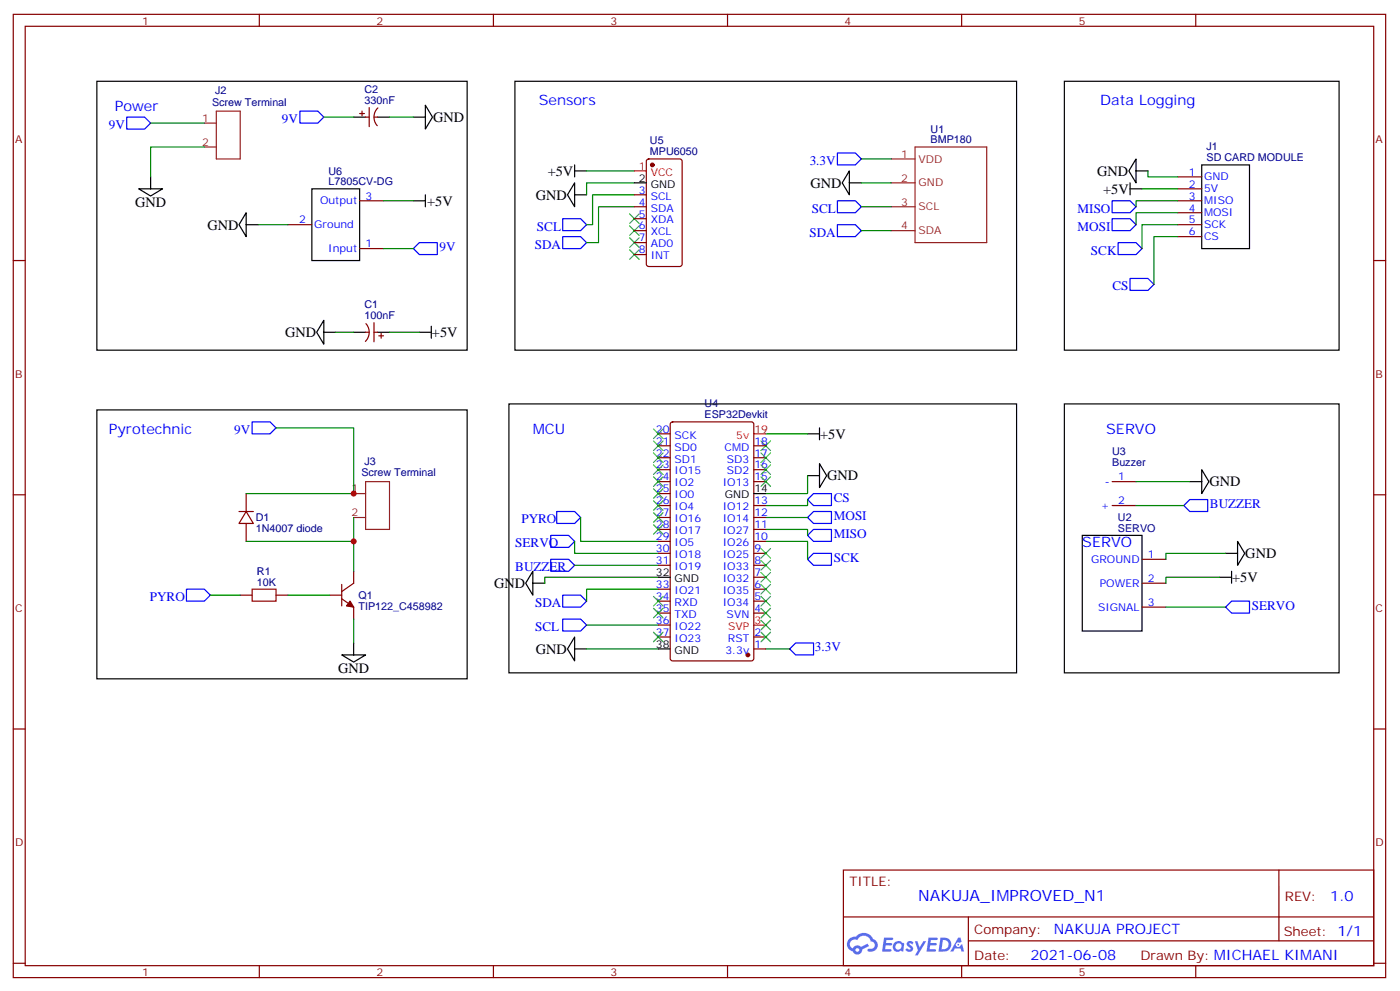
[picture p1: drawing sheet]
<svg xmlns="http://www.w3.org/2000/svg" width="413mm" height="293mm" viewBox="0 0 413 293" stroke-linecap="round" stroke-linejoin="round" font-family="sans-serif">
<g fill="none" stroke="#870000" stroke-width=".35">
<path d="M3.9 4.2h405.4v284.4h-405.4zM7.4 7.8h398.3v277.2h-398.3zM76.6 4.2v3.6M145.7 4.2v3.6M214.9 4.2v3.6M284 4.2v3.6M353.2 4.2v3.6M3.9 76.9h3.5M405.7 76.9h3.6M3.9 146h3.5M405.7 146h3.6M3.9 215.2h3.5"/>
<path d="M405.7 215.2h3.6M249.1 256.8h156.6v28.2h-156.6zM377.7 256.8v20.9M249.1 270.7h156.5M286 277.7h119.6M286 270.7v14.1M3.9 284.3h3.5M76.6 285v3.6M145.7 285v3.6M214.9 285v3.6M284 285v3.6M353.2 285v3.6"/>
<path d="M405.7 284.3h3.6"/>
</g>
<g fill="#5487ff">
<path d="M268.1 278a1.22 1.22 0 0 1 1.7 .3l-.4 .5a.47 .47 0 0 0-.3-.4 .47 .47 0 0 0-.5 .2l.1 .3a1.14 1.14 0 0 1 .8 1.7 1.14 1.14 0 0 1-1.9 0l-.2-.2 .5-.5 .7 .4a.29 .29 0 0 0 .3-.3 .29 .29 0 0 0-.2-.3 1.04 1.04 0 0 1-.6-1.7z"/>
<path d="M261.1 276.8h2.3l.4 .1-.2 .5-1.8 .1-.1 .9h1.5l.3 .3-.4 .4h-1.5l-.2 1.1h1.7l.2 .3-.2 .4h-2.6z"/>
<path d="M274.2 276.8h2.4l.3 .1-.1 .5-1.8 .1-.2 .9h1.6l.3 .3-.4 .4h-1.6l-.1 1.1h1.7l.2 .3-.2 .4h-2.7z"/>
<path d="M283 276.8h.7l.3 1.2-.6 .3a.69 .69 0 0 0-1 .3 .69 .69 0 0 0 .4 1 .69 .69 0 0 0 .9-.7l.5-.2 .6 2.2h-.8l-.3-.9h-1.7l-.5 .9h-.8z"/>
<path d="M270.2 277.8h.8l.6 1.9 1.1-1.9h.9l-2.6 4.2h-.8l.9-1.5z"/>
<path d="M277.8 276.8l-.6 4.1h1.3a2.11 2.11 0 0 0 2.5-2.1 2.11 2.11 0 0 0-2.5-2zM278.5 277.5a1.39 1.39 0 0 1 1.7 1.4 1.39 1.39 0 0 1-1.8 1.3h-.3z"/>
<path d="M264.1 278.4a1.54 1.54 0 0 0-.1 2.1 1.54 1.54 0 0 0 2.1 .2l.7 .2 .3-2.3-.2-.2-.4-.1a1.49 1.49 0 0 0-2.4 .1zM264.3 279.4a.95 .95 0 0 1 1.9 0 .95 .95 0 0 1-1.9 0z"/>
<path d="M250.8 277.1a2.18 2.18 0 0 0 1.1 3.7 1.44 1.44 0 0 0 1.6 1 1.44 1.44 0 0 0 1.2-1.5l2-1-.5-.8-1.9 1a1.47 1.47 0 0 0-2.4 .5 1.39 1.39 0 0 1-.7-2 1.39 1.39 0 0 1 2-.5 2.12 2.12 0 0 1 2.2-1.3 2.12 2.12 0 0 1 1.9 1.7 1.14 1.14 0 0 1 1 1.4 1.14 1.14 0 0 1-1.6 .8 .43 .43 0 0 0-.5 .3 .43 .43 0 0 0 .4 .5 1.98 1.98 0 0 0 2.5-1.2 1.98 1.98 0 0 0-1.2-2.5 3.1 3.1 0 0 0-5.3-.7l-.9 .1zM252.7 280.4a.55 .55 0 0 1 1.1 0 .55 .55 0 0 1-1.1 0z"/>
<circle cx="283" cy="278.9" r=".26"/>
</g>
<path d="M60.4 36.3h3.5M63.9 32.8h7v14.1h-7zM60.4 43.4h3.5M263.2 46.9h7.1M263.2 54h7.1M270.3 43.4h21.1v28.2h-21.1zM263.2 61h7.1M263.2 68.1h7.1M104.5 145.7h3.5M104.5 152.8h3.5M108 142.2h7v14.1h-7z" fill="none" stroke="#8c2424" stroke-width=".35"/>
<g fill="none" stroke="#000" stroke-width=".35">
<path d="M28.6 24h109.4v79.4h-109.4zM104.5 34.6h3.5M111.5 34.6h3.5M122.1 34.6h3.5M125.6 31l2.1 3.6-2.1 3.5zM152.1 24h148.1v79.4h-148.1zM314.4 24h81.1v79.4h-81.1zM41 55.7h7l-3.5 2.2zM44.5 52.2v3.5M92.1 55.7h14.1v21.2h-14.1zM122.1 59.3h3.5M125.6 57.5v3.5"/>
<path d="M169.7 54v7l-2.1-3.5zM169.7 50.4h3.5M169.7 48.7v3.5M169.7 57.5h3.5M187.4 54h3.5M250.9 50.4v7.1l-2.2-3.5zM250.9 54h3.5M333.8 55.7h3.5M333.8 54v3.5M335.5 46.9v7.1l-2.1-3.6zM335.5 50.4h3.6M354.9 48.7h14.1v24.7h-14.1z"/>
<path d="M72.7 62.8v7l-2.1-3.5zM72.7 66.3h3.5M95.6 94.5v7.1l-2.1-3.5zM95.6 98.1h3.6M104.5 98.1h3.5M111.5 98.1h3.5M123.9 98.1h3.5M127.4 96.3v3.5M150.3 119.2h149.9v79.4h-149.9zM314.4 119.2h81.1v79.4h-81.1zM28.6 121h109.4v79.4h-109.4zM238.5 128.1h3.5"/>
<path d="M242 136.9l2.2 3.5-2.2 3.5zM242 126.3v3.5M354.9 138.6l2.1 3.6-2.1 3.5zM222.6 145.7h3.6M238.5 140.4h3.5M319.7 158h17.6v28.3h-17.6zM351.4 142.2h3.5M365.5 159.8l2.1 3.5-2.1 3.6zM157.4 168.6v7.1l-2.1-3.5zM157.4 172.2h3.5M194.4 170.4h3.5M360.2 170.4h3.5"/>
<path d="M362 163.3h3.5M363.7 168.6v3.6M100.9 193.3h7.1l-3.5 2.1zM104.5 189.8v3.5M169.7 188v7.1l-2.1-3.5zM169.7 191.6h3.5M194.4 191.6h3.5"/>
</g>
<g fill="none" stroke="#870000" stroke-width=".35">
<path d="M106.2 33.5h1.4M106.9 32.8v1.4M108 34.6h1M109 31.8v5.6M110.5 34.6h1M111.6 31.9a3.8 3.8 0 0 0-.2 5.2M106.2 59.3h7.1M187.4 57.5h3.5M191.1 47.1l.5-.2h9.2l.6 .5 .1 30.6-.5 .6-9.4 .1-.7-.5v-30.6zM347.9 52.2h7M347.9 55.7h7M347.9 59.3h7"/>
<path d="M85.1 66.3h7M106.2 73.4h7.1M187.4 61h3.5M187.4 64.6h3.5M187.4 68.1h3.5M187.4 71.6h3.5M187.4 75.1h3.5M347.9 62.8h7M347.9 66.3h7M347.9 69.8h7M108 98.1h1M108.1 95.5a3.8 3.8 0 0 1-.2 5.3"/>
<path d="M110.5 95.2v5.7M110.5 98.1h1M111.9 99.1h1.4M112.6 98.4v1.4M194.4 138.6h3.5M194.4 135.1h3.5M194.4 131.6h3.5M194.4 128.1h3.5M198.2 124.7l.4-.2h23.3l.7 .5v69.4l-.4 .6-23.6 .1-.6-.5-.1-69.4zM222.6 138.6h3.6M222.6 135.1h3.6M222.6 131.6h3.6"/>
<path d="M70.6 151h4.2M72.7 151l2.1 3.5h-4.2zM72.7 145.7v5.3M72.7 154.5v5.3M194.4 142.2h3.5M194.4 149.2h3.5M194.4 159.8h3.5M194.4 156.3h3.5M194.4 152.8h3.5M194.4 145.7h3.5M222.6 142.2h3.6M222.6 149.2h3.6"/>
<path d="M222.6 159.8h3.6M222.6 156.3h3.6M222.6 152.8h3.6M328.5 142.2h7M328.5 149.2h7M70.9 175.7h3.6M81.5 175.7h3.6M97.4 175.7h3.5M100.9 172.5v6.4M100.9 176.7l3.6 2.5v3.5M104.5 168.6v3.6l-3.6 2.4M194.4 177.4h3.5"/>
<path d="M194.4 173.9h3.5M194.4 166.9h3.5M194.4 163.3h3.5M222.6 177.4h3.6M222.6 173.9h3.6M222.6 170.4h3.6M222.6 166.9h3.6M222.6 163.3h3.6M337.3 165.1h7M337.3 172.2h7M337.3 179.2h7M194.4 188h3.5"/>
<path d="M194.4 181h3.5M194.4 184.5h3.5M222.6 191.6h3.6M222.6 188h3.6M222.6 181h3.6"/>
</g>
<g fill="none" stroke="#00f" stroke-width=".35">
<path d="M37.4 34.6h5.3l1.8 1.7-1.8 1.8h-5.3zM88.6 32.8h5.3l1.7 1.8-1.7 1.7h-5.3zM247.3 45.2h5.3l1.8 1.7-1.8 1.8h-5.3zM247.3 59.3h5.3l1.8 1.7-1.8 1.8h-5.3zM328.5 59.3h5.3l1.7 1.7-1.7 1.8h-5.3zM122.1 73.4l1.8-1.8h5.3v3.5h-5.3zM166.2 64.6h5.3l1.7 1.7-1.7 1.8h-5.3zM166.2 69.8h5.3l1.7 1.8-1.7 1.8h-5.3zM247.3 66.3h5.3l1.8 1.8-1.8 1.7h-5.3zM328.5 64.6h5.3l1.7 1.7-1.7 1.8h-5.3zM330.2 71.6h5.3l1.8 1.8-1.8 1.7h-5.3zM333.8 82.2h5.3l1.7 1.8-1.7 1.7h-5.3z"/>
<path d="M74.5 124.5h5.3l1.7 1.8-1.7 1.8h-5.3zM162.7 158h5.3l1.7 1.8-1.7 1.8h-5.3zM164.4 151h5.3l1.8 1.8-1.8 1.7h-5.3zM238.5 147.5l1.8-1.8h5.3v3.5h-5.3zM238.5 152.8l1.8-1.8h5.3v3.5h-5.3zM238.5 158l1.8-1.7h5.3v3.5h-5.3zM349.6 149.2l1.8-1.7h5.3v3.5h-5.3zM55.1 173.9h5.3l1.7 1.8-1.7 1.7h-5.3zM162.7 165.1h5.3l1.7 1.8-1.7 1.7h-5.3zM166.2 175.7h5.3l1.7 1.7-1.7 1.8h-5.3zM238.5 165.1l1.8-1.8h5.3v3.6h-5.3zM362 179.2l1.7-1.8h5.3v3.6h-5.3z"/>
<path d="M166.2 182.7h5.3l1.7 1.8-1.7 1.8h-5.3zM233.2 191.6l1.8-1.8h5.3v3.5h-5.3z"/>
</g>
<g fill="none" stroke="#008700" stroke-width=".35">
<path d="M44.5 36.3h15.9M95.6 34.6h8.9M115 34.6h7.1M60.4 43.4h-15.9v8.8M113.3 59.3h8.8M173.2 50.4h14.2M187.4 54h-14.2v3.5M187.4 57.5h-12.4v8.8h-1.8M254.4 46.9h8.8M254.4 54h8.8M337.3 55.7h10.6M339.1 50.4v1.8h8.8"/>
<path d="M347.9 59.3h-12.4v1.7M76.2 66.3h8.9M113.3 73.4h8.8M187.4 61h-10.6v10.6h-3.6M254.4 61h8.8M254.4 68.1h8.8M347.9 62.8h-12.4v3.5M347.9 66.3h-10.6v7.1M347.9 69.8h-7.1v14.2M99.2 98.1h5.3M115 98.1h8.9M81.5 126.3h23v19.4h-31.8"/>
<path d="M226.2 128.1h12.3M104.5 152.8v7h-31.8M104.5 159.8v8.8M169.7 159.8v3.5h24.7M171.5 152.8v7h22.9M226.2 156.3h12.3v1.7M226.2 159.8h12.3v5.3M226.2 152.8h12.3M238.5 147.5v1.7h-12.3M238.5 140.4v5.3h-12.3M335.5 149.2h14.1M335.5 142.2h15.9"/>
<path d="M62.1 175.7h8.8M85.1 175.7h12.3M169.7 166.9h24.7M194.4 173.9h-21.2v3.5M194.4 170.4h-33.5v1.8M344.3 179.2h17.7M360.2 170.4h-15.9v1.8M362 163.3h-17.7v1.8M104.5 182.7v7.1M173.2 184.5h21.2M173.2 191.6h21.2M226.2 191.6h7"/>
</g>
<g fill="#870000" stroke="#870000" stroke-width=".35">
<path d="M103.4 177.4l1.1 1.8-2.2-.3z"/>
<circle cx="220.9" cy="193.3" r=".53"/>
<circle cx="192.7" cy="48.7" r=".53"/>
</g>
<path d="M74.5 173.9h7v3.5h-7z" fill="none" stroke="#a10000" stroke-width=".35"/>
<g fill="none" stroke="#3c3" stroke-width=".35">
<path d="M185.9 63.1l2.9 2.9M185.9 66.7l2.9 2.8M185.9 70.2l2.9 2.8M185.9 73.7l2.9 2.9M188.8 63.1l-2.9 2.9M188.8 66.7l-2.9 2.8M188.8 70.2l-2.9 2.8M188.8 73.7l-2.9 2.9M193 126.6l2.8 2.9M193 130.2l2.8 2.8M193 133.7l2.8 2.8M193 137.2l2.8 2.9"/>
<path d="M195.8 126.6l-2.8 2.9M195.8 130.2l-2.8 2.8M195.8 133.7l-2.8 2.8M195.8 137.2l-2.8 2.9M224.8 130.2l2.8 2.8M224.8 133.7l2.8 2.8M224.8 137.2l2.8 2.9M227.6 130.2l-2.8 2.8M227.6 133.7l-2.8 2.8M227.6 137.2l-2.8 2.9M193 140.8l2.8 2.8M193 144.3l2.8 2.8"/>
<path d="M193 147.8l2.8 2.8M193 151.3l2.8 2.9M193 154.9l2.8 2.8M195.8 140.8l-2.8 2.8M195.8 144.3l-2.8 2.8M195.8 147.8l-2.8 2.8M195.8 151.3l-2.8 2.9M195.8 154.9l-2.8 2.8M224.8 140.8l2.8 2.8M227.6 140.8l-2.8 2.8M193 176l2.8 2.9M193 179.6l2.8 2.8"/>
<path d="M195.8 176l-2.8 2.9M195.8 179.6l-2.8 2.8M224.8 165.5l2.8 2.8M224.8 161.9l2.8 2.8M224.8 169l2.8 2.8M224.8 172.5l2.8 2.8M224.8 176l2.8 2.9M224.8 179.6l2.8 2.8M227.6 161.9l-2.8 2.8M227.6 165.5l-2.8 2.8M227.6 169l-2.8 2.8M227.6 172.5l-2.8 2.8"/>
<path d="M227.6 176l-2.8 2.9M227.6 179.6l-2.8 2.8M193 186.6l2.8 2.8M195.8 186.6l-2.8 2.8M224.8 183.1l2.8 2.8M224.8 186.6l2.8 2.8M227.6 183.1l-2.8 2.8M227.6 186.6l-2.8 2.8"/>
</g>
<path d="M187.4 50.4h3.5M222.6 128.1h3.6M222.6 184.5h3.6" fill="none" stroke="#f00" stroke-width=".35"/>
<g fill="#c00">
<circle cx="104.5" cy="145.7" r=".88"/>
<circle cx="104.5" cy="159.8" r=".88"/>
</g>
<text font-size="4.6" fill="#00f" x="271.2" y="265.8">NAKUJA_IMPROVED_N1</text>
<g font-size="4.2" fill="#00f">
<text x="33.9" y="32.8">Power</text>
<text x="159.1" y="31">Sensors</text>
<text x="324.9" y="31">Data Logging</text>
<text x="32.1" y="128.1">Pyrotechnic</text>
<text x="157.4" y="128.1">MCU</text>
<text x="326.7" y="128.1">SERVO</text>
<text x="319.7" y="161.6">SERVO</text>
<text x="392.9" y="266.1">1.0</text>
<text x="311.3" y="275.6">NAKUJA PROJECT</text>
<text x="304.3" y="283.4">2021-06-08</text>
</g>
<g font-size="4.2">
<text x="127.9" y="36">GND</text>
<text x="161.8" y="51.8">+5V</text>
<text x="324.1" y="51.9">GND</text>
<text x="158.3" y="58.9">GND</text>
<text x="239.4" y="55.4">GND</text>
<text x="325.8" y="57.1">+5V</text>
<text x="39.9" y="61">GND</text>
<text x="126.2" y="60.7">+5V</text>
<text x="61.2" y="67.8">GND</text>
<text x="84.2" y="99.5">GND</text>
<text x="127.6" y="99.5">+5V</text>
<text x="242.2" y="129.4">+5V</text>
<text x="244.3" y="141.8">GND</text>
<text x="357.2" y="143.6">GND</text>
<text x="367.8" y="164.7">GND</text>
<text x="145.9" y="173.6">GND</text>
<text x="363.9" y="171.8">+5V</text>
<text x="158.3" y="192.9">GND</text>
<text x="99.9" y="198.6">GND</text>
</g>
<g font-size="3.9" fill="#00f">
<text x="32.2" y="38.1">9V</text>
<text x="83.2" y="36.4">9V</text>
<text x="239.2" y="48.7">3.3V</text>
<text x="239.7" y="62.8">SCL</text>
<text x="318.3" y="62.8">MISO</text>
<text x="158.6" y="68.1">SCL</text>
<text x="239.1" y="69.8">SDA</text>
<text x="318.3" y="68.1">MOSI</text>
<text x="129.9" y="74.1">9V</text>
<text x="157.9" y="73.4">SDA</text>
<text x="322.2" y="75.1">SCK</text>
<text x="328.5" y="85.7">CS</text>
<text x="69.2" y="128.1">9V</text>
<text x="246.3" y="148.2">CS</text>
<text x="357.3" y="150">BUZZER</text>
<text x="154" y="154.5">PYRO</text>
<text x="246.3" y="153.5">MOSI</text>
<text x="152.2" y="161.6">SERVO</text>
<text x="246.3" y="158.8">MISO</text>
<text x="246.3" y="165.8">SCK</text>
<text x="152.2" y="168.6">BUZZER</text>
<text x="44.3" y="177.4">PYRO</text>
<text x="158.1" y="179.2">SDA</text>
<text x="369.7" y="179.9">SERVO</text>
<text x="158.1" y="186.3">SCL</text>
<text x="240.7" y="192.3">3.3V</text>
</g>
<g font-size="3.9" fill="#800">
<text x="250.9" y="261.4">TITLE:</text>
<text x="379.5" y="266.1">REV:</text>
<text x="287.8" y="275.6">Company:</text>
<text x="379.1" y="276.2">Sheet: 1/1</text>
<text x="287.8" y="283.3">Date:</text>
<text x="336.8" y="283.4">Drawn By: MICHAEL KIMANI</text>
</g>
<g font-size="3.2" fill="#800">
<text x="42" y="7.2">1</text>
<text x="111.2" y="7.2">2</text>
<text x="180.3" y="7.2">3</text>
<text x="249.4" y="7.2">4</text>
<text x="318.6" y="7.2">5</text>
<text x="4.4" y="42.3">A</text>
<text x="406.3" y="42.3">A</text>
<text x="4.4" y="111.5">B</text>
<text x="406.3" y="111.5">B</text>
<text x="4.4" y="180.6">C</text>
<text x="406.3" y="180.6">C</text>
<text x="4.4" y="249.8">D</text>
<text x="406.3" y="249.8">D</text>
<text x="42" y="288">1</text>
<text x="111.2" y="288">2</text>
<text x="180.3" y="288">3</text>
<text x="249.4" y="288">4</text>
<text x="318.6" y="288">5</text>
</g>
<g font-size="3.2" fill="#000080">
<text x="63.6" y="27.8">J2</text>
<text x="107.6" y="27.5">C2</text>
<text x="62.6" y="31.2">Screw Terminal</text>
<text x="107.6" y="30.7">330nF</text>
<text x="274.9" y="39.4">U1</text>
<text x="192" y="45.7">MPU6050</text>
<text x="192" y="42.5">U5</text>
<text x="274.9" y="42.3">BMP180</text>
<text x="356.4" y="47.5">SD CARD MODULE</text>
<text x="356.4" y="44.3">J1</text>
<text x="97" y="51.6">U6</text>
<text x="97" y="54.6">L7805CV-DG</text>
<text x="107.7" y="94.2">100nF</text>
<text x="107.7" y="91">C1</text>
<text x="208.1" y="123.5">ESP32Devkit</text>
<text x="208.1" y="120.3">U4</text>
<text x="107.7" y="137.2">J3</text>
<text x="328.5" y="137.5">Buzzer</text>
<text x="328.5" y="134.4">U3</text>
<text x="106.7" y="140.6">Screw Terminal</text>
<text x="75.5" y="153.9">D1</text>
<text x="330.2" y="153.9">U2</text>
<text x="75.5" y="157.1">1N4007 diode</text>
<text x="330.2" y="157">SERVO</text>
<text x="75.9" y="172.9">10K</text>
<text x="75.9" y="169.7">R1</text>
<text x="105.9" y="179.9">TIP122_C458982</text>
<text x="105.9" y="176.7">Q1</text>
</g>
<g font-size="3.2" fill="#8d2323">
<text x="59.8" y="36">1</text>
<text x="59.8" y="43">2</text>
<text x="266.1" y="46.6">1</text>
<text x="271.3" y="48">VDD</text>
<text x="266.1" y="53.6">2</text>
<text x="271.3" y="55">GND</text>
<text x="266.1" y="60.7">3</text>
<text x="271.3" y="62.1">SCL</text>
<text x="266.1" y="67.7">4</text>
<text x="271.3" y="69.1">SDA</text>
<text x="103.9" y="145.3">1</text>
<text x="103.9" y="152.4">2</text>
</g>
<g font-size="3.2" fill="#f00">
<text x="188.7" y="50.1">1</text>
<text x="192.2" y="51.9">VCC</text>
<text x="217.4" y="129.5">5v</text>
<text x="222.8" y="127.7">19</text>
<text x="215.1" y="185.9">SVP</text>
<text x="222.8" y="184.1">3</text>
</g>
<g font-size="3.2">
<text x="188.7" y="53.6">2</text>
<text x="192.2" y="55.4">GND</text>
<text x="214.1" y="147.1">GND</text>
<text x="222.8" y="145.3">14</text>
<text x="193.7" y="170">32</text>
<text x="199.2" y="171.8">GND</text>
<text x="193.7" y="191.2">38</text>
<text x="199.2" y="193">GND</text>
</g>
<g font-size="3.2" fill="#00f">
<text x="351.1" y="51.9">1</text>
<text x="355.6" y="53.3">GND</text>
<text x="108" y="58.9">3</text>
<text x="188.7" y="57.2">3</text>
<text x="192.2" y="58.9">SCL</text>
<text x="351.1" y="55.4">2</text>
<text x="351.1" y="58.9">3</text>
<text x="355.6" y="56.8">5V</text>
<text x="88.3" y="66">2</text>
<text x="94.5" y="60.3">Output</text>
<text x="188.7" y="60.7">4</text>
<text x="188.7" y="64.2">5</text>
<text x="192.2" y="62.4">SDA</text>
<text x="192.2" y="66">XDA</text>
<text x="351.1" y="62.4">4</text>
<text x="351.1" y="66">5</text>
<text x="355.6" y="60.3">MISO</text>
<text x="355.6" y="63.9">MOSI</text>
<text x="92.8" y="67.4">Ground</text>
<text x="188.7" y="67.7">6</text>
<text x="188.7" y="71.3">7</text>
<text x="192.2" y="69.5">XCL</text>
<text x="351.1" y="69.5">6</text>
<text x="355.6" y="67.4">SCK</text>
<text x="355.6" y="70.9">CS</text>
<text x="96.9" y="74.4">Input</text>
<text x="108" y="73">1</text>
<text x="188.7" y="74.8">8</text>
<text x="192.2" y="73">AD0</text>
<text x="192.2" y="76.6">INT</text>
<text x="193.7" y="127.7">20</text>
<text x="193.7" y="131.2">21</text>
<text x="199.2" y="129.5">SCK</text>
<text x="222.8" y="131.2">18</text>
<text x="193.7" y="134.8">22</text>
<text x="199.2" y="133">SD0</text>
<text x="199.2" y="136.5">SD1</text>
<text x="214" y="133">CMD</text>
<text x="214.7" y="136.5">SD3</text>
<text x="222.8" y="134.8">17</text>
<text x="193.7" y="138.3">23</text>
<text x="193.7" y="141.8">24</text>
<text x="199.2" y="140.1">IO15</text>
<text x="199.2" y="143.6">IO2</text>
<text x="213.5" y="143.6">IO13</text>
<text x="214.7" y="140.1">SD2</text>
<text x="222.8" y="141.8">15</text>
<text x="222.8" y="138.3">16</text>
<text x="326.3" y="143.2">-</text>
<text x="330.2" y="141.8">1</text>
<text x="193.7" y="145.3">25</text>
<text x="193.7" y="148.9">26</text>
<text x="199.2" y="147.1">IO0</text>
<text x="222.8" y="148.9">13</text>
<text x="330.2" y="148.9">2</text>
<text x="193.7" y="152.4">27</text>
<text x="193.7" y="155.9">28</text>
<text x="199.2" y="150.6">IO4</text>
<text x="199.2" y="154.2">IO16</text>
<text x="213.5" y="154.2">IO14</text>
<text x="213.5" y="150.6">IO12</text>
<text x="222.8" y="155.9">11</text>
<text x="222.8" y="152.4">12</text>
<text x="325.2" y="150.3">+</text>
<text x="193.7" y="159.5">29</text>
<text x="199.2" y="157.7">IO17</text>
<text x="199.2" y="161.2">IO5</text>
<text x="213.5" y="161.2">IO26</text>
<text x="213.5" y="157.7">IO27</text>
<text x="222.8" y="159.5">10</text>
<text x="193.7" y="163">30</text>
<text x="193.7" y="166.5">31</text>
<text x="199.2" y="164.7">IO18</text>
<text x="213.5" y="164.7">IO25</text>
<text x="222.8" y="166.5">8</text>
<text x="222.8" y="163">9</text>
<text x="322.3" y="166.2">GROUND</text>
<text x="339.1" y="164.7">1</text>
<text x="193.7" y="173.6">33</text>
<text x="199.2" y="168.3">IO19</text>
<text x="213.5" y="171.8">IO32</text>
<text x="213.5" y="168.3">IO33</text>
<text x="222.8" y="173.6">6</text>
<text x="222.8" y="170">7</text>
<text x="324.8" y="173.2">POWER</text>
<text x="339.1" y="171.8">2</text>
<text x="193.7" y="177.1">34</text>
<text x="199.2" y="175.3">IO21</text>
<text x="199.2" y="178.9">RXD</text>
<text x="213.5" y="178.9">IO34</text>
<text x="213.5" y="175.3">IO35</text>
<text x="222.8" y="177.1">5</text>
<text x="339.1" y="178.9">3</text>
<text x="193.7" y="180.6">35</text>
<text x="193.7" y="184.1">36</text>
<text x="199.2" y="182.4">TXD</text>
<text x="199.2" y="185.9">IO22</text>
<text x="214.6" y="182.4">SVN</text>
<text x="222.8" y="180.6">4</text>
<text x="324.3" y="180.3">SIGNAL</text>
<text x="193.7" y="187.7">37</text>
<text x="199.2" y="189.4">IO23</text>
<text x="215" y="189.4">RST</text>
<text x="222.8" y="191.2">1</text>
<text x="222.8" y="187.7">2</text>
<text x="214.3" y="193">3.3v</text>
</g>
</svg>
